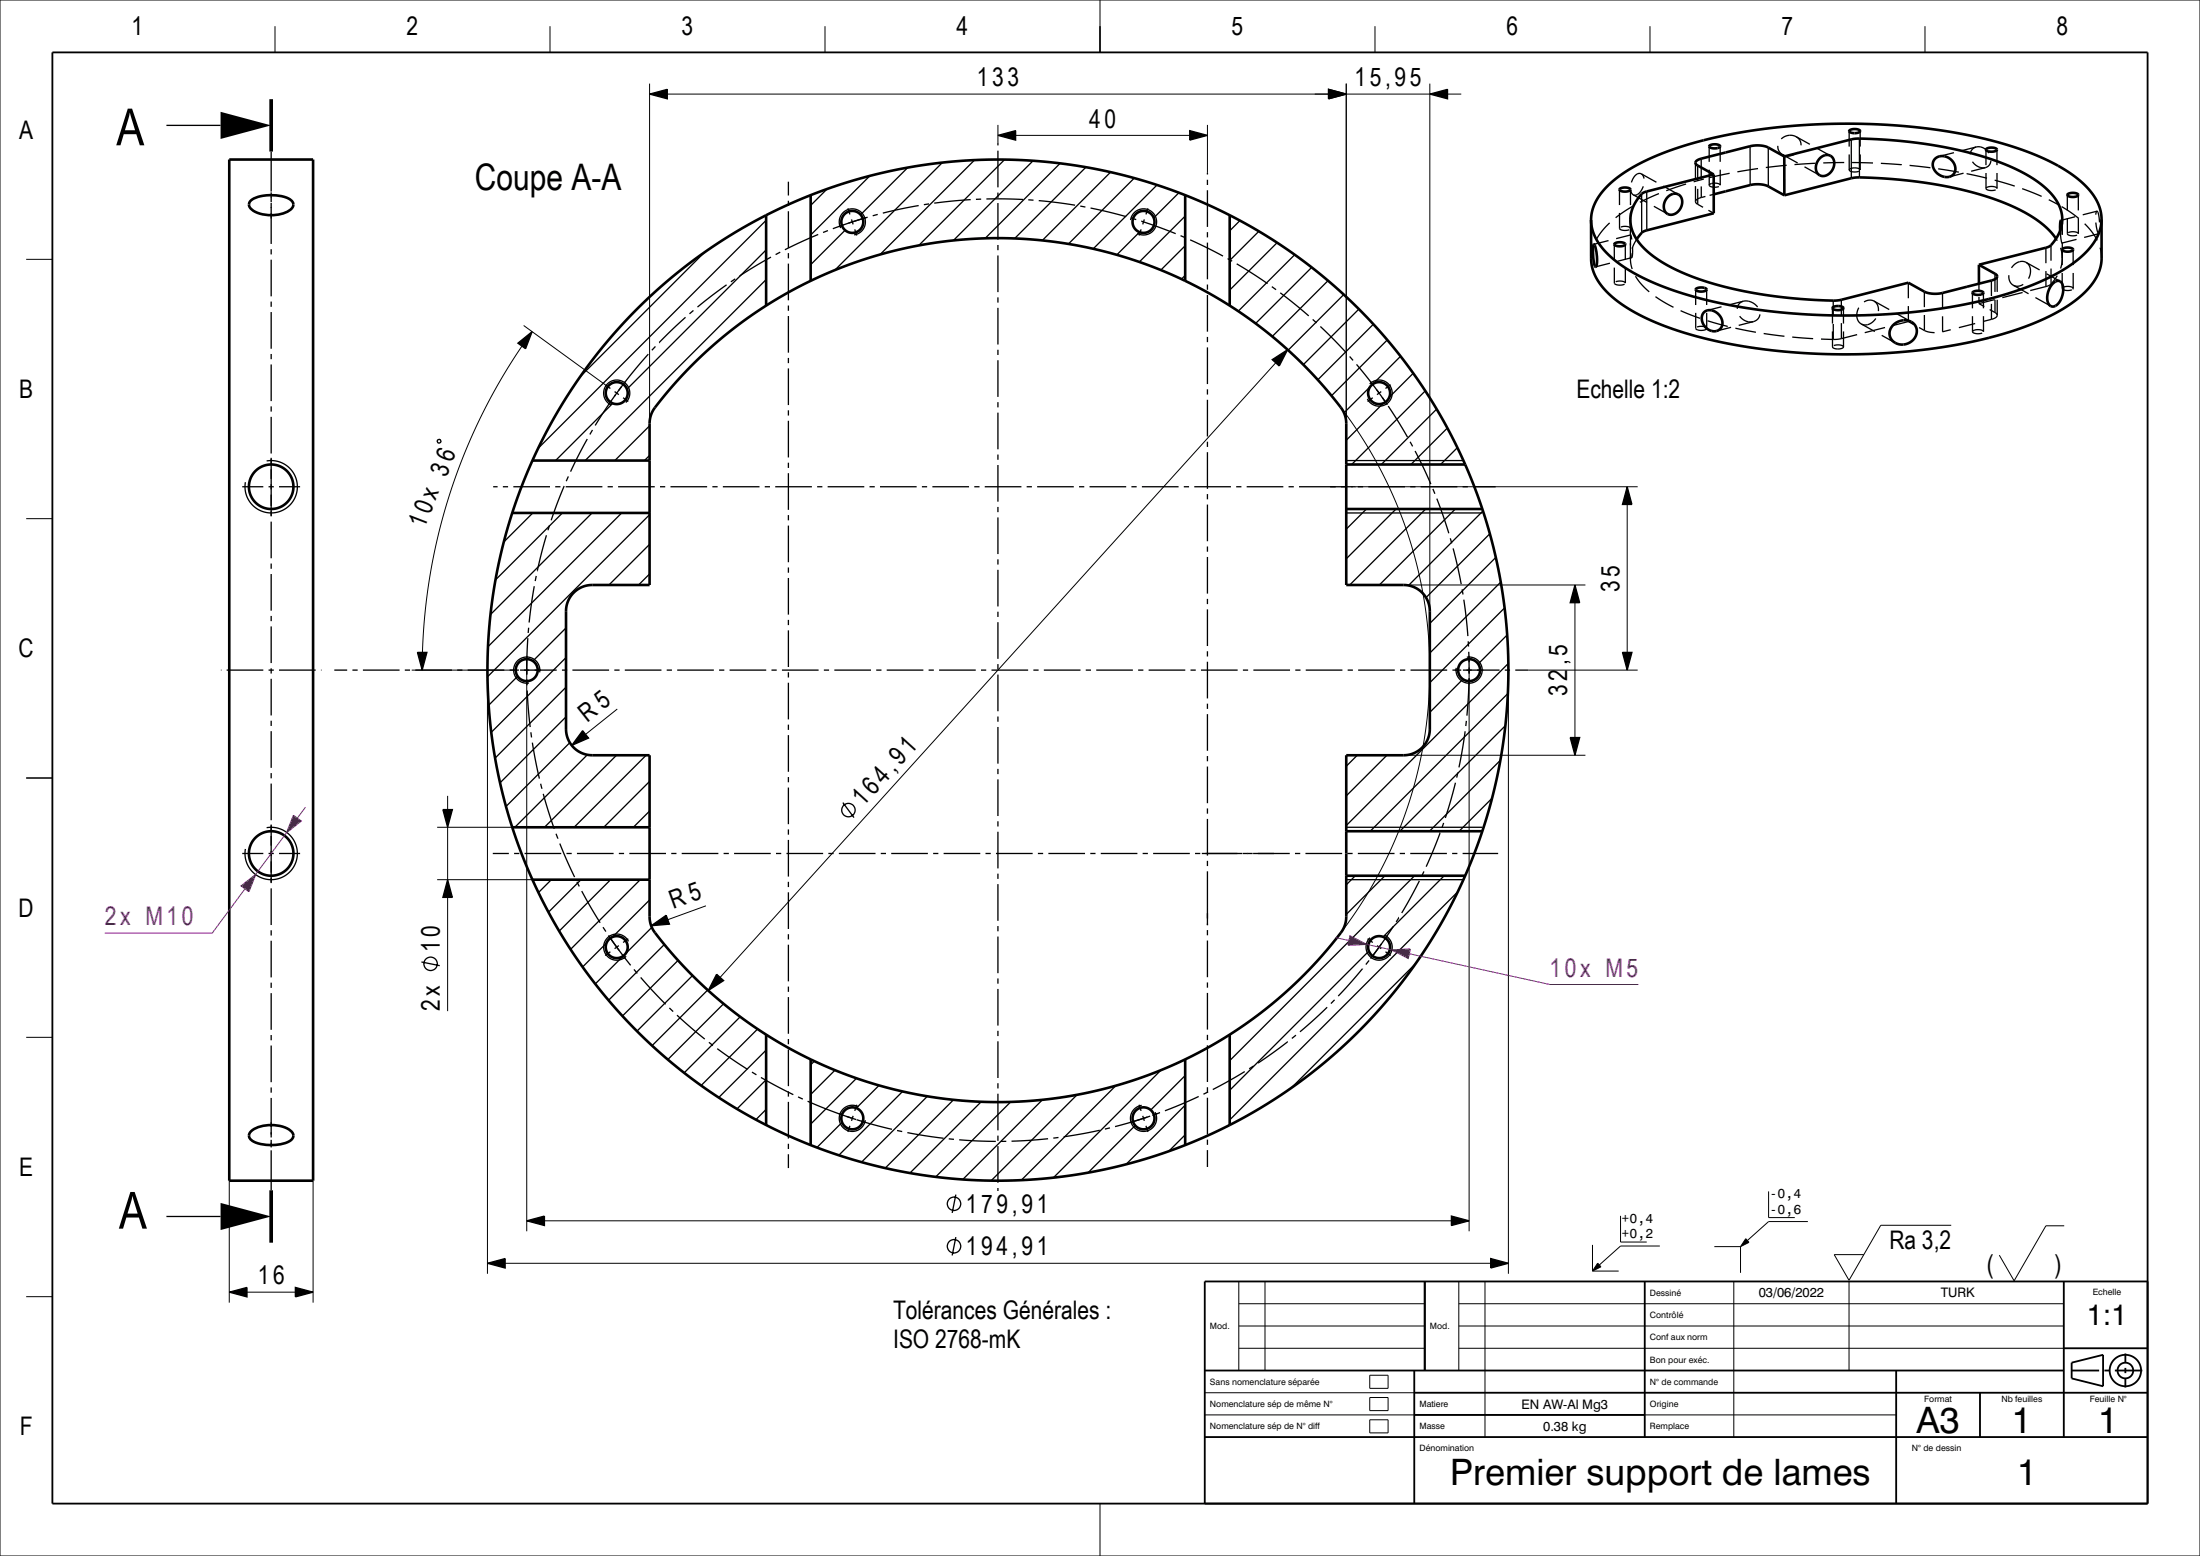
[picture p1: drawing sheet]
<svg xmlns="http://www.w3.org/2000/svg" width="420mm" height="297mm" viewBox="0 0 420 297" stroke-linecap="round" stroke-linejoin="round" font-family="sans-serif">
<g fill="#000">
<path d="M42.1 21.3l9.7 2.6-9.7 2.6z" fill-rule="evenodd"/>
<path d="M42.1 229.6l9.7 2.6-9.7 2.6z" fill-rule="evenodd"/>
<path d="M333.3 236.4l.6 .7-1.6 .8z" fill-rule="evenodd"/>
<path d="M305 241.1l.6 .7-1.6 .8z" fill-rule="evenodd"/>
</g>
<g fill="none" stroke="#000" stroke-width=".25">
<path d="M31.8 23.9h10.3M51.8 28.9v7.7M51.8 36.7v1.9M51.8 38.7v7.9M150.5 34.7v2.6M150.5 38.3v1M157.9 36.1l-3.1 3.1M161.9 39.8l.4 1.1M166.1 33.6l-11.3 11.3M173.3 32l-9 9M175.4 39.2l-6.9 1.5M177.4 38.9l-1 .2"/>
<path d="M179.9 31l-20.5 20.6M185.3 38.1l-6.9 .7M186 30.6l-18 18M187.3 38l-1 .1M188.3 38l7 .1M190.5 27.2v.6M190.5 28.8v7M190.5 36.8v1M190.5 38.8v7M191.8 30.5l-16.4 16.3M196.3 38.1l1 .1M197.2 30.7l-15.2 15.2"/>
<path d="M198.3 38.3l6.9 .9M202.4 31.2l-14.3 14.3M206.2 39.3l1 .2M207.3 31.9l-13.6 13.6M208.2 39.7l6.8 1.6M212 32.9l-13 13M216.5 34l-12.5 12.6M219.2 39.8l-.4 1.1M220.9 35.3l-12.2 12.2M225.1 36.8l-4.8 4.8M230.5 33v.3M230.5 34.3v1"/>
<path d="M230.5 36.3v7M309.2 36.2v2.9M311.3 36.2v2.9M311.3 36.3l.2 .5 .3 .4M311.8 39.3l-3.4 2.3M311.8 37.2l2.6 1.5M313.3 33.2l.3 .3 .3 .6M313.3 33.2a1.32 1.32 0 0 0-1.6 1l-.2 .6M313.3 33.2l2.9 1.6M313.4 37v7.4M313.7 35.6a1.79 1.79 0 0 1-1.9 1.6M314.4 36.5v7.5"/>
<path d="M315.7 39.4l2.7 1.4M316.7 36.9l-3.6 1.7M317.5 35.5l2.9 1.6M321.9 35.1l-3.8 1.3M323.7 31.1v2.9M323.7 35.5v3M323.7 38.5l.4 .5M324.1 31.6v2.9M324.1 36v3M324.1 39l1 .6M324.8 30.3v3.8M324.8 35.6v2.1"/>
<path d="M324.8 37.7l-.4 .1a.89 .89 0 0 0-.7 .7M325.3 34.2l-2 .5M325.3 34.2h.1M325.6 37.5l-.8 .2M326.3 27.9v3M326.3 32.4v2.9M326.3 35.3a1.65 1.65 0 0 0 1.9 .3M327.2 37.1l-.8 .2M328.4 27.9v3M328.4 32.4v2.9M328.4 35.3a1.59 1.59 0 0 0-2.1 0M328.4 35.3v.1"/>
<path d="M330.2 33.1l-3.9 .8M334.1 27.9v7.4M335.6 32.2l-3.9 .6M337.6 28.2v7.4M339.4 27.8l.2 1.1 .7 .6M340.3 29.5l2.9 1.6M341.1 31.5l-4 .5M342.9 26.1a2.43 2.43 0 0 0-2.8 .4M342.9 26.1l.7 .6 .2 1M342.9 26.1l2.6 1.4M343.2 29a2.53 2.53 0 0 1-2.9 .5M344.5 31.8l2.9 1.7"/>
<path d="M346.6 31.2l-4 .2M346.8 28.3l2.7 1.4M352.1 31l-4 .1M353 25v3M353 29.5v2.9M353 32.4a1.63 1.63 0 0 0 1.9 .3M353.4 26.6v7.4M353.6 31l4 .1M355 26.4v7.5M355.1 25v3M355.1 29.5v2.9M355.1 32.4a1.6 1.6 0 0 0-2.1 0"/>
<path d="M355.1 32.4h.1M359.1 31.2l4 .2M364.6 31.6l3.9 .4M370 32.2l4 .7M373 29.1l-2.8 .7M374.9 33.1l-2.8 .7M375.4 33.1l3.9 .9M376.6 30.9a2.45 2.45 0 0 0 2.4 1.1M377.3 28.1a2.3 2.3 0 0 1 2.4 1.1M377.3 28.1a1.5 1.5 0 0 0-1.2 1.4M377.3 28.1l-2.8 .7M379 32l-2.7 .7"/>
<path d="M379.1 28.6v2.9M379.1 33l.1 3M379.2 36a1.63 1.63 0 0 0 1.8 .2M380.1 30.7l-.1 .5a1.34 1.34 0 0 1-1 .8M380.8 34.4l3.8 1.1M381.2 28.6v2.9M381.2 33l.1 3M381.3 36a1.59 1.59 0 0 0-2.1 0M381.3 36h.1M386.1 36l3.7 1.5M391.1 38.1l1.8 1M393.6 39.4l3.3 2.3"/>
<path d="M394.7 37.2v3M396.8 37.2v3M51.8 47.6v1M51.8 49.6v7M51.8 57.6v1M51.8 59.6v7M132.4 59.3l-.8 .6M134.5 48.2l-23.7 23.7M138.7 54.4l-5.5 4.2M140.4 53.2l-.9 .6M146.3 53.4l-34.6 34.5M146.3 47.7l-26.6 26.6"/>
<path d="M146.3 42.1l-43.6 43.5M147.2 49.1l-6 3.6M149 48.1l-.9 .5M150.5 40.3v7M150.5 48.3v1M150.5 50.3v7M150.5 58.3v1M156.2 44.8l-6.4 2.9M158.1 44l-1 .4M160.5 43.5a2.5 2.5 0 0 1 1.3-3.5 2.5 2.5 0 0 1 3.3 1.7 2.5 2.5 0 0 1-2 3.1M161 42.9l-.9 .3M161.3 43.9l-6.5 6.6"/>
<path d="M162.6 41.9l.3 .9M163.2 43.8l.4 1.2M165.3 41.6l-3.3 1M165.6 41.5l-6.6 2.2M167.6 40.9l-1 .3M190.5 46.8v1M190.5 48.8v7M190.5 56.8v1M190.5 58.8v7M215.8 42a2.5 2.5 0 0 1 3.1-2.1 2.5 2.5 0 0 1 1.7 3.4 2.5 2.5 0 0 1-3.5 1.3M216 41.6l.9 .3M217.5 44.3l-4.3 4.3"/>
<path d="M217.8 43.8l-.3 1.2M217.9 42.2l6.6 2.4M218.5 41.9l-.3 .9M225.4 45l.9 .4M226.3 52.6l-.7 .7M226.3 46.9l-4.7 4.6M226.3 41.2l-8.8 8.8M227.2 45.8l6.3 3.1M230.5 44.3v1M230.5 46.3v7M230.5 54.3v1M230.5 56.3v7"/>
<path d="M234.4 49.4l.8 .5M236.1 50.4l5.9 3.7M236.7 42.1l-1.9 2M240.3 44.2l-5.5 5.5M242.8 54.7l.8 .6M243.8 46.3l-9 9.1M244.4 55.9l5.5 4.4M247.2 48.6l-10.8 10.8M250.4 51l-10.7 10.7M253.5 53.6l-10.6 10.6M256.5 56.2l-10.6 10.6M259.4 59l-10.6 10.6"/>
<path d="M304.2 47l-.3 1.2-.1 1.2M307.1 45.9l-2.8 .7M307.3 42.5l-1.4 1.6-1.1 1.5M307.4 50.2l-2.8 .7M308.2 46.6v3M308.2 51.1v2.9M308.2 54a1.68 1.68 0 0 0 1.9 .2M308.2 54h.1M308.5 53.8a1.65 1.65 0 0 1 1.8 .2M309.2 40.6v3M309.2 43.6a1.64 1.64 0 0 0 1.8 .3M309.3 43.4l-.1 .2"/>
<path d="M309.4 43.3h.1a1.65 1.65 0 0 1 1.8 .3M310.3 46.6v3M310.3 51.1v2.9M310.3 54h.1M311.3 42v2.9M311.3 46.4v3M311.3 49.4l.3 2M311.3 48.9v.5M311.3 40.6v3M311.3 43.6h.1M311.3 44.8l.2 .9M311.3 44.8v2"/>
<path d="M311.3 44.8l-2.8 .8M311.3 48.3l.2 .9M311.5 49.2l-2.7 .7M311.7 47.2v1.2l-.2 .8M312.2 52.7l1.1 1.5 1.6 1.5M312.5 45.7l-.9 1.8M316 56.6l3.5 2.1M320.8 59.3l3.8 1.5M323.7 55.3v2.9M323.7 59.7v3M325.8 55.3v2.9M325.8 59.7v3"/>
<path d="M326.2 40.1l1 .6M328.7 58.6l-2.8 .6M332.8 57.5a2.68 2.68 0 0 1 2.7 1.1M332.8 57.5l-.7 .4-.3 .5-.1 .5M332.8 57.5l-2.7 .7M349.8 58.8v3M350 57.4v2.9M351.5 57.2v3M351.9 58.8v3M354.9 58.7a2.29 2.29 0 0 0 .4 3.1M357.8 57.5a1.85 1.85 0 0 0-1.9 .1M357.8 57.5a1.9 1.9 0 0 1 .8 1.9"/>
<path d="M357.8 57.5l2.9 1.6M362 59.8l2.9 1.6M364.3 54v2.9M364.3 58.4v3M367.4 55.7v2.9M370.8 55.9l.1 3M376.6 55.9v3M377.8 54.1v1.3M377.8 56.7v1.3M377.8 58l1 .5M378.7 55.9v3M379.8 59.1l1.1 .6"/>
<path d="M380.2 53.5v3M380.2 58v3M380.8 57.2l-3 .8M380.9 52.2v3.5M380.9 57.2v2.5M380.9 59.7l.4 .5M381.3 52.8v2.9M381.3 57.2v3M383.5 52.5a1.89 1.89 0 0 0 .9 1.9M384.4 54.4l2.9 1.7M386.1 55.8l-3.8 1M386.3 54.3a1.84 1.84 0 0 1-1.9 .1"/>
<path d="M386.8 50.1a2.25 2.25 0 0 1 .5 3.1M386.8 50.1a2.19 2.19 0 0 0-2.8 1M386.8 50.1l2.6 1.4M388.6 56.8l2.9 1.6M390.6 47.3v2.9M390.6 51.7v3M390.6 54.7l-3 .8M390.7 52.3l2.6 1.4M391.6 46.8v3M391.6 51.3v2.9M391.6 54.2l-1 .5M392.5 45.6l.3 .3"/>
<path d="M392.8 52.6l-1.2 1.6M393.3 44v.1M393.3 44.2l.3 2.2M393.4 47.3l.3 1.9-.3 2M393.7 46.3l-.1 .1M393.7 52.1v3M393.7 55.1a1.65 1.65 0 0 0 1.8 .2M393.7 55.1h.1M393.7 41.8v3l-.1-2M393.7 46.3v4.3M394 54.8a1.64 1.64 0 0 1 1.8 .3M394.7 41.7v2.9"/>
<path d="M394.7 44.6a1.64 1.64 0 0 0 1.8 .3M394.7 44.6h.1M394.8 44.4a1.67 1.67 0 0 1 2 .2M395.8 47.6v3M395.8 52.1v3M395.8 55.1l-.1 .1M396.2 41.4l-2.8 .7M396.4 45.7l-2.8 .7M396.8 41.7v2.9M396.8 44.6h.1M398 42.7l1.4 1.5 1 1.7M400.1 42.5l.3 1.5 .3 .6"/>
<path d="M400.3 40.3l.3 .5 .2 1.7M400.3 40.3l-.2 .7M400.3 40.3l-2.7 .7M400.7 44.6l-2.8 .7M400.8 44l-.1 .6M400.9 47.3l.3 2M51.8 67.6v1M51.8 69.6v7M51.8 77.6v1M51.8 79.6v7M115.5 73.4l1 .8M116.7 76.5l-.5 .8"/>
<path d="M117 77l-10.9 10.9M117.3 74.7l.8 .6M117.5 75.4l-3.9 5.8M118.7 73.8l-.6 .8M119 75.9l.9 .7M119.4 72.8l-2.1 2.9M119.5 76.8a2.5 2.5 0 0 0-.2-3.7 2.5 2.5 0 0 0-3.7 .6 2.5 2.5 0 0 0 1 3.6M123.8 67.6l-4.5 5.4M125.1 66.1l-.7 .8M130.9 60.6l-5.1 4.8M150.5 60.3v7M150.5 68.3v1"/>
<path d="M150.5 70.3v7M150.5 78.3v1M190.5 66.8v1M190.5 68.8v7M190.5 76.8v1M190.5 78.8v7M230.5 64.3v1M230.5 66.3v7M230.5 74.3v1M230.5 76.3v7M250.6 61l.7 .6M252.1 62.3l4.9 5"/>
<path d="M257.7 68l.6 .8M259 69.6l4.3 5.4M261.5 73.3a2.5 2.5 0 0 1 3.7 .1 2.5 2.5 0 0 1-.6 3.7 2.5 2.5 0 0 1-3.6-1M261.6 73.8l-5 5M261.7 72.8l.5 .8M262.1 75.9l-1 .7M262.2 61.9l-10.6 10.6M262.8 74.4l2.1 2.9M263.7 74.7l-.8 .6M263.9 75.9l.6 .8M264.1 77l-7.1 7M264.8 64.9l-10.6 10.6"/>
<path d="M265 77.5l3.7 6M265.5 73.4l-1 .8M267.4 68l-5.3 5.3M269.8 71.2l-4.6 4.6M272.1 74.6l-14.1 14.1M274.3 78.1l-10.6 10.6M323.7 62.7h.1M324 62.4a1.65 1.65 0 0 1 1.8 .3M325.8 62.7a1.58 1.58 0 0 1-2.1 0M326 61.2l3.8 1.1M330.5 62.5l-2.8 .7M331.3 62.6l3.9 .8"/>
<path d="M332.1 60.3a2.52 2.52 0 0 0 2.6 1.1M334.7 61.4l-2.8 .7M336 60l-.5 .9-.8 .5M336.7 63.7l4 .5M342.2 64.3l3.9 .3M347.6 64.7l2.4 .1M349.8 63.3v2.9M349.8 66.2h.1M350 61.8v3M350.1 66v-.1a1.64 1.64 0 0 1 1.8 .3M351.5 61.7v2.9M351.5 64.6l-1.5 .2"/>
<path d="M351.9 63.3v2.9M351.9 66.2a1.6 1.6 0 0 1-2.1 0M354.5 63.9l-3 .7M355.3 61.8l2.6 1.5M358.1 60.8a2.19 2.19 0 0 1-2.8 1M359.2 64l2.6 1.5M359.9 62.5l-3.9 1M364.3 61.4l-3 .7M364.3 61.4l1.1 .5M366.4 62.5l1 .6M367.4 60.1v3M367.4 63.1l.7 .2 1.2 .2"/>
<path d="M370.9 60.4v2.9M370.9 63.3h-.1M372.4 62.9l-1.5 .4M376.6 60.4v2.9M376.6 63.3a1.65 1.65 0 0 0 1.8 .3M377.1 61.8l-3.1 .7M378.7 60.4v2.9M378.7 63.3a1.59 1.59 0 0 0-2.1 0M378.7 63.3h.1M380.2 61l-1.6 .4M381.3 60.2a1.19 1.19 0 0 1-1.1 .8M46.2 92.9h4.1"/>
<path d="M50.9 88a5 5 0 0 1 5.9 4.6 5 5 0 0 1-5.3 5.3 5 5 0 0 1-4.7-5.9M51.3 92.9h1M51.8 87.4v11.2M51.8 99.6v7M53.3 92.9h4M94.2 92.9h.8M96 92.9h1M98 92.9h7M101.7 97.9l-5.5 5.5M106 92.9h1M107.4 97.9l-12.8 12.8M107.7 92.8l-2.5 6.5"/>
<path d="M108 92.9h7M108.5 90.9l-.4 .9M112.1 83.8l-3.2 6.2M113 97.9l-19.4 19.4M113.1 82.1l-.5 .8M116 92.9h1M118 92.9h7M118.7 97.9l-25.5 25.5M124 98.2l-30.9 31M124 86.9l-1 1M124 81.3l-6.6 6.6M126 92.9h1"/>
<path d="M128 92.9h7M136 92.9h1M138 92.9h7M146 92.9h1M148 92.9h7M150.5 80.3v7M150.5 88.3v1M150.5 90.3v7M150.5 98.3v1M156 92.9h1M158 92.9h7M166 92.9h1"/>
<path d="M168 92.9h7M176 92.9h1M178 92.9h7M186 92.9h1M188 92.9h7M190.5 86.8v1M190.5 88.8v7M190.5 96.8v1M190.5 98.8v7M196 92.9h1M198 92.9h7M206 92.9h1"/>
<path d="M208 92.9h7M216 92.9h1M218 92.9h7M226 92.9h1M228 92.9h7M230.5 84.3v1M230.5 86.3v7M230.5 94.3v1M230.5 96.3v7M236 92.9h1M238 92.9h7M246 92.9h1"/>
<path d="M248 92.9h10.9M257 87.9h22.4M257 97.9h26M259.2 92.9h1M260.9 97.2l-3.9 3.8M261.2 92.9h7M266.5 97.2l-9.5 9.5M269.2 84.3l.5 .9M269.2 92.9h1M270.2 86.1l3 6.3M271.2 92.9h7M272.2 97.2l-14.5 14.5"/>
<path d="M273.6 93.3l.3 .9M274.3 95.2l2.3 6.6M276.3 81.7l-6.9 7M277.8 97.2l-14.5 14.5M278.2 85.4l-3.2 3.3M279.2 92.9h1M281.2 92.9h4.3M283.1 97.5l-14.2 14.2M51.8 107.6v1M51.8 109.6v7M51.8 117.6v1M51.8 119.6v7"/>
<path d="M100.9 119.8l-.1 1M102 111.9l-1 6.9M102.4 109.9l-.2 1M104.3 102.2l-1.7 6.7M104.9 100.3l-.3 .9M108.1 119.9l-6.4 6.3M124 103.9l-7.7 7.8M124 109.6l-2.1 2.1M150.5 100.3v7M150.5 108.3v1M150.5 110.3v7M150.5 118.3v1"/>
<path d="M190.5 106.8v1M190.5 108.8v7M190.5 116.8v1M190.5 118.8v7M230.5 104.3v1M230.5 106.3v7M230.5 114.3v1M230.5 116.3v7M276.9 102.8l.3 .9M277.4 104.7l1.6 6.8M279.1 112.5l.2 1M279.5 114.5l.7 6.9"/>
<path d="M284.4 101.9l-12.2 12.2M285.6 106.4l-12.6 12.6M286.5 111.1l-13.5 13.6M287.2 116l-14.2 14.3M42.2 127.9h.1M43.3 127.9h7M51.3 127.9h1M51.8 127.6v1M51.8 129.6v7M51.8 137.6v1M51.8 139.6v7M53.3 127.9h7"/>
<path d="M61.3 127.9h.1M63.8 127.9h2.5M67.3 127.9h1M69.3 127.9h7M77.3 127.9h1M79.3 127.9h7M87.3 127.9h1M89.3 127.9h7M97.3 127.9h1.8M98.8 129.1l-5.5 5.5M99.3 127.9h7M100.6 129.7v.9"/>
<path d="M100.6 129.8v1M100.6 125.2v3.5M100.6 131.8l.6 7M100.8 121.8l-.2 7M101.3 139.8l.2 1M103 128.3a2.5 2.5 0 0 0-2.3-2.9 2.5 2.5 0 0 0-2.6 2.6 2.5 2.5 0 0 0 2.9 2.4M107.3 127.9h1M108.1 136.8l-12.6 12.6M108.1 131.2l-13.6 13.5M108.1 125.5l-14.3 14.3M109.3 127.9h7M117.3 127.9h1"/>
<path d="M119.3 127.9h7M127.3 127.9h1M129.3 127.9h7M137.3 127.9h1M139.3 127.9h7M147.3 127.9h1M149.3 127.9h7M150.5 120.3v7M150.5 128.3v1M150.5 130.3v7M150.5 138.3v1M157.3 127.9h1"/>
<path d="M159.3 127.9h7M167.3 127.9h1M169.3 127.9h7M177.3 127.9h1M179.3 127.9h7M187.3 127.9h1M189.3 127.9h7M190.5 126.8v1M190.5 128.8v7M190.5 136.8v1M190.5 138.8v7M197.3 127.9h1"/>
<path d="M199.3 127.9h7M207.3 127.9h1M209.3 127.9h7M217.3 127.9h1M219.3 127.9h7M227.3 127.9h1M229.3 127.9h7M230.5 124.3v1M230.5 126.3v7M230.5 134.3v1M230.5 136.3v7M237.3 127.9h1"/>
<path d="M239.3 127.9h7M247.3 127.9h1M249.3 127.9h7M257.3 127.9h1M259.3 127.9h7M267.3 127.9h1M269.3 127.9h7M277.3 127.9h1.7M279.3 127.9h7M279.3 129.6l-6.3 6.4M279.7 139.6l-1.2 6.9M279.9 137.6l-.1 1"/>
<path d="M280 125.4a2.5 2.5 0 0 1 3 2.4 2.5 2.5 0 0 1-2.7 2.6 2.5 2.5 0 0 1-2.3-2.9M280.3 122.4l.1 1M280.4 124.4l.1 4.2M280.5 129.6l-.5 7M280.5 125.2v1.2M280.5 127.4v1M280.5 129.4v1.2M287.3 127.9h1M287.4 138.5l-20.2 20.2M287.7 121.2l-5.5 5.5M287.9 132.4l-26.3 26.3M288 126.6l-31 31"/>
<path d="M289.3 127.9h2.4M50.9 158a5 5 0 0 1 5.9 4.6 5 5 0 0 1-5.3 5.3 5 5 0 0 1-4.7-5.9M51.8 147.6v1M51.8 149.6v7M51.8 157.4v11.2M101.6 141.8l1.4 6.8M103.2 149.6l.3 1M103.7 151.5l2.1 6.7M106.2 159.1l.3 1M108.8 141.8l-12.2 12.1M112.1 144.1l-13.8 13.8M117.7 144.2l-13.8 13.7"/>
<path d="M123.4 144.2l-13.8 13.7M124 154.8l-3.1 3.1M124 149.2l-8.7 8.7M150.5 140.3v7M150.5 148.3v1M150.5 150.3v7M150.5 158.3v1M190.5 146.8v1M190.5 148.8v7M190.5 156.8v1M190.5 158.8v7M230.5 144.3v1"/>
<path d="M230.5 146.3v7M230.5 154.3v1M230.5 156.3v7M257 157.9h26M259.1 144.2l-2.1 2.1M264.8 144.2l-7.8 7.7M274.9 159l-2.6 6.4M275.6 157.1l-.3 .9M277.9 149.4l-2 6.7M278.3 147.5l-.2 .9M284.8 152.4l-6.2 6.3M286.4 145.1l-13.5 13.6"/>
<path d="M46.2 162.9h4.1M51.3 162.9h1M51.8 169.6v7M51.8 177.6v1M51.8 179.6v7M53.3 162.9h4M94.1 162.9h3M98.1 162.9h1M100.1 162.9h7M105.3 167.9l-2.5 2.5M106.9 161l2.8 6.4M108.1 162.9h1"/>
<path d="M110.1 168.3l.5 .9M110.1 162.9h7M110.9 167.9l-6.2 6.2M111.1 170.1l3.5 6M115.1 177l.6 .8M116.2 178.6l2 2.8M116.2 178.6l4.2 5.7M116.6 167.9l-9.8 9.8M118.1 162.9h1M119.9 179.2l-.9 .7M120 179.7a2.5 2.5 0 0 0-3.6-1 2.5 2.5 0 0 0-.6 3.7 2.5 2.5 0 0 0 3.7 .1M120.1 162.9h7"/>
<path d="M122.2 167.9l-13.3 13.3M124 171.8l-7 7M124.4 177l-5 5M128.1 162.9h1M130.1 162.9h7M138.1 162.9h1M140.1 162.9h7M148.1 162.9h1M150.1 162.9h7M150.5 160.3v7M150.5 168.3v1M150.5 170.3v7"/>
<path d="M150.5 178.3v1M158.1 162.9h1M160.1 162.9h7M168.1 162.9h1M170.1 162.9h7M178.1 162.9h1M180.1 162.9h7M188.1 162.9h1M190.1 162.9h7M190.5 166.8v1M190.5 168.8v7M190.5 176.8v1"/>
<path d="M190.5 178.8v7M198.1 162.9h1M200.1 162.9h7M208.1 162.9h1M210.1 162.9h7M218.1 162.9h1M220.1 162.9h7M228.1 162.9h1M229.4 162.9h7.7M230.5 164.3v1M230.5 166.3v10.3M230.5 177.5v1"/>
<path d="M230.5 179.5v7M237.2 162.9h1.9M239.2 162.9h7M247.2 162.9h1M249.2 162.9h7M257 167.9h22.4M257.2 162.9h1M258.7 167.2l-1.7 1.7M259.2 162.9h7M261.1 179.2l1 .7M264.4 178.5a2.5 2.5 0 0 1 1 3.6 2.5 2.5 0 0 1-3.7 .6 2.5 2.5 0 0 1-.1-3.7M264.4 167.2l-7.4 7.3"/>
<path d="M264.9 178.6l-.6 .7M266 176.8l-4 5.7M267.1 175.1l-.5 .9M267.2 162.9h1M269.2 162.9h7M270.1 167.2l-35.3 35.3M271 168.1l-3.4 6.2M271.8 166.3l-.4 .9M275.7 167.2l-11.7 11.6M277.2 162.9h1M278.3 170.2l-43.5 43.6M279.2 162.9h6.8"/>
<path d="M51.8 187.6v1M51.8 189.6v7M51.8 197.6v1M51.8 199.6v7M115.8 180l-4.6 4.6M116.5 181.7l-1 .7M118.1 180.5l-.8 .6M118.8 182.2l.6 .8M119 182.5l-5.4 5.3M121 185l.7 .8M122.3 186.6l4.8 5.1M126.8 180.3l-10.6 10.6"/>
<path d="M127.8 192.4l.7 .7M129.2 193.8l5.3 4.5M129.5 183.3l-10.7 10.6M132.2 186.2l-10.6 10.6M135.1 189l-10.6 10.6M135.3 199l.8 .6M138.1 191.6l-10.6 10.6M141.3 194.1l-10.7 10.7M144.6 196.4l-10.7 10.8M150.5 180.3v7M150.5 188.3v1M150.5 190.3v7"/>
<path d="M150.5 198.3v1M190.5 186.8v1M190.5 188.8v7M190.5 196.8v1M190.5 198.8v7M230.5 187.5v1M230.5 189.5v7M230.5 197.5v1M230.5 199.5v7M245.8 198.8l-5.6 4.1M247.4 197.6l-.8 .6M253.4 192.3l-5.2 4.6"/>
<path d="M254.8 190.8l-.7 .8M260.1 184.9l-4.6 5.2M261.3 181.5l-26.5 26.6M261.4 183.3l-.6 .8M262.9 180.5l.8 .6M263.7 180.2l-2 2.8M264.5 181.7l1 .7M270.2 183.9l-23.7 23.8M51.8 207.6v1M51.8 209.6v7.5M51.8 217.6v1.4M51.8 219.6v7.6"/>
<path d="M136.9 200.2l5.8 3.9M143.6 204.6l.8 .6M145.3 205.7l6.2 3.2M146.3 211.8l-2 1.9M146.3 206.1l-5.6 5.6M146.3 200.4l-9.1 9.1M150.5 200.3v7M150.5 208.3v1M150.5 210.3v7M150.5 218.3v1M152.4 209.4l.9 .4M154.2 210.2l6.5 2.6"/>
<path d="M155.5 202.5l-.7 .8M159.4 204.3l-4.6 4.6M160.1 212.6l3.3 1.1M160.8 214.2l-4.8 4.8M161.6 213.1l1 .3M162.3 214.9l-.4 1.2M162.9 213l-.3 .9M163.5 205.8l-8.7 8.8M163.5 213.7l6.8 1.9M163.6 210.9l-.4 1.1M163.9 211.3a2.5 2.5 0 0 0-3.5 1.3 2.5 2.5 0 0 0 1.7 3.3 2.5 2.5 0 0 0 3.1-2.1M164.4 214l.9 .3"/>
<path d="M167.8 207.2l-4.3 4.3M171.3 215.8l.9 .2M172.3 208.3l-12.2 12.2M173.2 216.2l6.9 1.1M177 209.3l-12.5 12.5M181.1 217.4l1 .1M182 209.9l-13 13.1M183.1 217.6l7 .3M187.3 210.3l-13.6 13.6M190.5 206.8v1M190.5 208.8v7M190.5 216.8v1"/>
<path d="M190.5 218.8v7M192.1 217.9h-1M192.9 210.3l-14.3 14.3M199 209.9l-15.2 15.2M200.1 217.4l-7 .4M202.1 217.1l-1 .1M205.6 209l-16.4 16.4M210 215.7l-6.9 1.3M211.9 215.3l-1 .2M213 207.2l-18 18.1M216.7 214.8l-9 9M217.5 210.9l.3 1.1"/>
<path d="M218 211a2.5 2.5 0 0 0-2.1 3.1 2.5 2.5 0 0 0 3.3 1.7 2.5 2.5 0 0 0 1.3-3.5M218.2 213l.3 .9M218.8 214.9l.4 1.2M219 213.2l-3.3 1.1M219.6 213l-6.7 2M220.9 212.6l-.9 .3M221.5 212.4l-1 .3M221.6 204.3l-20.5 20.5M226.3 211l-11.3 11.2M226.3 205.3l-6.6 6.6M226.3 216.6l-3.2 3.1M228.8 209.3l-6.4 2.7"/>
<path d="M230.5 207.5v1M230.5 209.5v7M230.5 217.5v1M230.5 219.5v3.2M230.6 208.4l-.9 .5M237.6 204.5l-6.1 3.5M239.3 203.5l-.8 .5M31.8 232.2h10.3M150.5 220.3v2.7M190.5 226.8v.5"/>
</g>
<g fill="none" stroke="#000" stroke-width=".19">
<path d="M0 0h420v297h-420zM52.5 5v5M105 5v5M124 16v64.8M157.5 5v5M210 0v10M257 16v64.8M262.5 5v5M273 16v100.7M315 5v5M367.5 5v5M190.5 23.8v3.4"/>
<path d="M230.5 23.8v9.2M5 49.5h5M100 62.1l15.5 11.3M256 77.8l4.4 6.4 3.6 6.3 3 6.6 1.5 3.9 1.2 3.9 1.7 7.2 .6 3.5 .6 4.5 .4 7.4-.1 4.3-.3 3.7-1.1 8-1.8 7.2-2.3 6.9-1.5 3.7-1.8 3.8-3.7 6.6-4.3 6.1-4.8 5.8-5.5 5.5-6 4.9-6.2 4.2-6.5 3.6-6.9 3-3.5 1.3-4.1 1.2-7.3 1.7-7.4 1-4.3 .3-3.7 .1-4.5-.2-3.7-.3-7.2-1.1-4.1-.9-3.7-1-7.3-2.6-6.8-3.2-6.5-3.7-6.3-4.5-3.3-2.7-2.8-2.5M5 99h5M258.9 92.9h53.7M268 111.7h34.7M78.6 127.9h19.2M93.1 127.9v115.2M100.6 127.9v107.1M280.5 127.9v107.1M288 127.9v115.2"/>
<path d="M291.7 127.9h20.9M5 148.5h5M83.5 157.9h14.3M268 144.2h34.7M83.5 167.9h18.1M5 198h5M43.8 225.4v23.2M59.8 225.4v23.2M304 237.6v5M309.4 232.1v5h5M316.9 237.8h-7.5l-4.1 3.7M327.3 237.9h5"/>
<path d="M332.3 237.9v5.1M333.3 236.4l.6 .7-1.6 .8zM337.6 227.4v5h5M345.1 233.2h-7.5l-4 3.6M5 247.5h5M236.5 244.6v17M236.5 257.4h35.5M236.5 253.1h35.5M236.5 248.8h35.5M241.5 244.6v17M278.5 244.6v17M278.5 257.4h115.5"/>
<path d="M278.5 253.1h115.5M278.5 248.8h115.5M283.5 244.6v29.7M304 242.6h5M305 241.1l.6 .7-1.6 .8zM331 244.6v29.7M353 244.6v17M230 270.1h132M230 265.8h40M261.5 262.5h3.5v2.5h-3.5zM261.5 266.7h3.5v2.6h-3.5zM261.5 271h3.5v2.5h-3.5z"/>
<path d="M210 287v10"/>
</g>
<g fill="none" stroke="#000" stroke-width=".5">
<path d="M43.8 30.5h16v194.9h-16zM47.9 38.3a8 8 0 0 1 7.5-.2 1.1 1.1 0 0 1 .6 .9 1.1 1.1 0 0 1-.6 1 6.8 6.8 0 0 1-7.5-.1l-.4-.9zM154.8 37.2v16.4M226.3 37.2v16.4M309.2 36.1a1.72 1.72 0 0 1 2.1 .1 1.55 1.55 0 0 1-2.1 0zM318.4 37.6a1.55 1.55 0 0 1 2.1-.5 1.55 1.55 0 0 1 .6 2.1 1.98 1.98 0 0 1-3 1.5 2.21 2.21 0 0 1 .3-3.1zM326.3 27.8a1.68 1.68 0 0 1 2.1 .1 1.58 1.58 0 0 1-2.1 0zM327.2 33.3l-12.8 3.2a3.9 3.9 0 0 0-2.1 2l-.9 2-.1 1.1v1.1l.2 1.1 .5 1.1 1.5 2.1 2.2 1.9 2.8 1.8 3.4 1.6 4.3 1.6 4.9 1.3 4.9 .9 5.1 .7 5.9 .5h4.2l13.1-3.3 3.1 1.7a5.5 5.5 0 0 0 3.4 .2l9.8-2.5a.65 .65 0 0 0 .6-.9l-3.4-2M327.2 33.3v7.4l-12.8 3.3a3.5 3.5 0 0 0-1.9 1.7M327.2 37.1l6.9-1.8a5.6 5.6 0 0 1 3.5 .3l3.1 1.7M340.6 29.9l12.9-3.3 1.5-.2 6.6 .4 6 .7 6.1 1.1 5.2 1.4 4.5 1.6 3.4 1.7 2.8 1.8 2.2 2.1 1.4 2.2 .3 1 .2 1.2v1l-.3 1.1-.4 1.1-.7 1.1a2.98 2.98 0 0 1-1.7 1.4l-12.8 3.2M340.6 29.9l-3-1.7a5.5 5.5 0 0 0-3.5-.3l-9.7 2.5a.65 .65 0 0 0-.6 .9l3.4 2"/>
<path d="M340.6 29.9l.1 7.4M340.7 37.3l13.5-3.4 7 .3 7.4 .8 4.7 .9 3.5 .9 3.9 1.2 3.2 1.3 3 1.5 2.4 1.5 1.9 1.6 1.3 1.7M347.4 30.2a1.55 1.55 0 0 1 2.1-.4 1.55 1.55 0 0 1 .6 2 1.98 1.98 0 0 1-2.9 1.5 2.21 2.21 0 0 1 .2-3.1zM353.1 24.9a1.72 1.72 0 0 1 2 .1 1.56 1.56 0 0 1-2.1 0zM369.5 30.2a2.4 2.4 0 0 1 2.9 .2 2.4 2.4 0 0 1 .6 2.7 2.14 2.14 0 0 1-3.2 0 1.85 1.85 0 0 1-.3-2.9zM379.2 28.5a1.72 1.72 0 0 1 2 .1 1.56 1.56 0 0 1-2.1-.1zM394.7 37.1a1.7 1.7 0 0 1 2.1 .1 1.55 1.55 0 0 1-2.1 0zM146.3 41.1l-4.6 2.5-3.5 2.1-3.5 2.3-4 3-3.7 3-3.3 3-3.6 3.5-3.4 3.7-3.1 3.9-3 4-2.5 3.8-2.4 4-2.5 4.7-2 4.3-1.9 4.6-1.5 4.5-1.4 4.6-1.1 4.6-.9 4.6-.7 5-.4 4.7-.2 4.5v5.3l.3 4.4 .5 4.8 .7 4.7 .9 4.4 1.2 4.6 1.4 4.8 1.6 4.2 1.9 4.6 2.2 4.5 2.1 4 2.6 4.2 2.5 3.8 3 4 2.9 3.4 2.8 3.2 3.6 3.5 3.7 3.4 3.6 3 4.1 3 4.1 2.7 4.1 2.4 4.7 2.5 4.1 1.9 3.9 1.6 4.7 1.7 5 1.5 4.4 1 4.9 1 4.7 .6 4.8 .4 4.4 .2h4.8l4.7-.2 5-.5 5.2-.8 4.6-1 4.6-1.2 4.5-1.4 4.5-1.7 4.1-1.7 4.3-2.1M146.3 41.1l4.6-2.2 4.1-1.8 4.7-1.7 4.8-1.4 5.1-1.3 5.2-1 4.9-.6 4.5-.4 5.5-.2h4.5l5 .3 5 .6 4.6 .8 5.2 1.1 5 1.4 4.3 1.4 4.4 1.7 4.4 2 4.4 2.2 4.6 2.6 4.4 2.9 3.9 2.7 3.7 3 3.7 3.3 3.4 3.3 3.3 3.5 3.3 4 3 4 3 4.4 2.4 4 2.6 4.9 1.9 4.1M146.3 41.1v17.2M226.3 53.6l-6.2-2.7-6.4-2.1-6.3-1.6-7.2-1.2-7-.5-6.7 .1-7.5 .7-6.6 1.2-7 1.9-6.3 2.3-6.4 2.9-5.6 3.2-5.8 4-5.1 4.1-5.1 4.8-4.7 5.4a7.7 7.7 0 0 0-2.4 4.5v31.1h-10.9a5 5 0 0 0-5 5v22.7a5 5 0 0 0 5 4.8h10.9v30.8a7 7 0 0 0 2.3 4.6l3.1 3.6 3.1 3.3 3.2 3.1 3.3 2.7 3.8 2.8 3.7 2.6 4.1 2.4 4.2 2.1M226.3 53.6l4.1 2.1 4.1 2.5 4.1 2.8 3.2 2.4 3.8 3.2 3.3 3.1 3.1 3.3 2.9 3.4a6.7 6.7 0 0 1 2.1 4.4v30.9h11a5 5 0 0 1 5 5v22.6a5 5 0 0 1-5 4.9h-11v30.8a6.6 6.6 0 0 1-2.2 4.5l-4.7 5.5-5.1 4.8-5.4 4.4-5.6 3.8-6.1 3.4-6.4 2.9-6.6 2.4-6.3 1.6-6.6 1.3-7.5 .7h-6.7l-6.7-.5-7.4-1.2-6.3-1.6-6.4-2.1-6.2-2.7"/>
<path d="M234.8 41.1v17.2M304.3 46.6a7.3 7.3 0 0 1 .5 4.2l-.3 .1a8.5 8.5 0 0 1-.2-4.3zM308.2 46.5a1.59 1.59 0 0 1 2.1 .1 1.6 1.6 0 0 1-2.1 0zM323.8 55.1a1.66 1.66 0 0 1 2 .2 1.62 1.62 0 0 1-2.1 0zM325.3 59.7a2.09 2.09 0 0 1 3.2 .7 1.72 1.72 0 0 1-.2 2.5 1.72 1.72 0 0 1-2.4-.2 2.29 2.29 0 0 1-.6-3zM349.9 58.6a1.7 1.7 0 0 1 2 .2 1.63 1.63 0 0 1-2.1 0zM376.6 55.8a1.69 1.69 0 0 1 2.1 .1 1.57 1.57 0 0 1-2.1 0zM377.8 50.5v3.6M391.9 54.1a1.03 1.03 0 0 1 1.2-.5 1.03 1.03 0 0 1 .7 1 3.5 3.5 0 0 1-1.8 3.9 1.27 1.27 0 0 1-1.2-1.6 4.1 4.1 0 0 1 1.1-2.8zM393.6 42.8l-.2-.7-.1 .5v1.4M393.7 47.5a1.68 1.68 0 0 1 2.1 .2 1.63 1.63 0 0 1-2.1-.1zM401.2 41.8l-.2 1.9-.7 1.8-1.3 1.8-1.5 1.6-2 1.6-2.5 1.5-2.6 1.4-3.2 1.3-3.3 1.2-3.8 1.1-4.2 .9-4.2 .8-8.8 1.1-9.9 .4-9-.2-9.1-1-4.6-.7-4.1-.9-4.3-1.2-3.7-1.2-3.4-1.4-2.8-1.4-2.4-1.6-2.2-1.7-1.6-1.7-1.2-1.8-.6-1.7-.2-1.7"/>
<path d="M401.2 41.8l-.2-1.6-.7-1.9-1.2-1.7-1.6-1.7-2-1.6-2.6-1.7-3-1.5-3-1.2-3.8-1.3-3.4-.9-4-.9-4.6-.8-8.8-1-4.7-.3-5.2-.1-9.5 .4-9.3 1.1-8.1 1.6-3.7 1-3.5 1.2-3.2 1.3-3 1.5-2.4 1.5-2.1 1.7-1.8 1.8-1.1 1.7-.7 1.8-.2 1.8M401.2 41.8v8.2l-.3 1.5-.6 1.3-1.3 2-1.8 1.7-2.1 1.6-3.1 1.9-3.8 1.7-3.9 1.5-4.9 1.4-5 1.1-4.8 .7-5.5 .7-5.9 .4-5.5 .1-6.2-.1-5.9-.4-5.5-.6-5.4-1-5.6-1.2-3.9-1.2-3.5-1.3-3.8-1.8-3.1-1.8-2.2-1.7-1.7-1.7-1.3-2-.6-1.4-.2-1.3v-8.1M361.3 62.2a2.72 2.72 0 0 1 4.5 .2 2.66 2.66 0 0 1-1.7 3.2 2.66 2.66 0 0 1-3.3-1.4 2.15 2.15 0 0 1 .5-2zM97.8 97.9h26.2M101.6 87.9h22.4M257 88.7h22.7M257 97.2h26M279.7 88.7l1.8 4.3 1.5 4.2 1.3 4.3 1.2 4.6 .9 4.4 .7 4.7 .5 4 .3 4.7 .1 4.4-.2 4.5-.4 5.5-.6 4.5-.9 4.9-.9 4.1-1.2 4.3-1.4 4.3-1.6 4.2-1.8 4.2-2 4-2.4 4.4-2.4 3.8-2.8 4.1-2.9 3.8-2.9 3.4-3 3.4-3.6 3.5-3.3 2.9-3.3 2.7-3.7 2.7-3.5 2.4-3.8 2.3-4.6 2.5M97.8 157.9h26.2M257 158.7h26M101.6 167.9h22.4M257 167.2h22.7"/>
<path d="M146.3 197.5v17.2M234.8 197.5v17.2M48 215.9a6.7 6.7 0 0 1 7.6 .1 1.09 1.09 0 0 1-.4 1.8 8.5 8.5 0 0 1-7 0 1.08 1.08 0 0 1-.2-1.9zM154.8 202.2v16.4M226.3 202.2v16.4"/>
<circle cx="162.7" cy="42.4" r="2.1"/>
<circle cx="218.3" cy="42.4" r="2.1"/>
<circle cx="117.7" cy="75" r="2.1"/>
<circle cx="263.3" cy="75" r="2.1"/>
<circle cx="51.8" cy="92.9" r="4.3"/>
<circle cx="100.6" cy="127.9" r="2.1"/>
<circle cx="280.5" cy="127.9" r="2.1"/>
<circle cx="51.8" cy="162.9" r="4.3"/>
<circle cx="117.7" cy="180.8" r="2.1"/>
<circle cx="263.3" cy="180.8" r="2.1"/>
<circle cx="162.7" cy="213.5" r="2.1"/>
<circle cx="218.3" cy="213.5" r="2.1"/>
</g>
<g fill="none" stroke="#000" stroke-width=".35">
<path d="M10 10h400v277h-400zM272 244.6v17M314 244.6v29.7M394 244.6v29.7M394 257.4h16M405.8 258.3v1.8M410 244.6h-180v42.4M230 274.3h180M230 261.6h164M270 261.6v25.4M270 270.1h44M270 265.8h140"/>
<path d="M362 261.6v25.4M378 265.8v8.5M395.5 261.6h5.2M395.5 260.1l6-1.5v6l-6-1.5zM401.8 261.6h.9M403.8 261.6h5.2M405.8 261.1v1M405.8 263.1v1.7"/>
<circle cx="405.8" cy="261.6" r="1.5"/>
<circle cx="405.8" cy="261.6" r="3"/>
</g>
<path d="M51.8 18.9v10M51.8 227.2v10" fill="none" stroke="#000" stroke-width=".7" stroke-linecap="butt"/>
<g fill="#800080">
<path d="M56 155.6l1.5 1.1-2.8 2.2z" fill-rule="evenodd"/>
<path d="M46.1 169.1l2.7-2.2-1.3 3.3z" fill-rule="evenodd"/>
</g>
<path d="M54.7 158.9l-5.9 8M58.3 154.1l-1.5 2.1M46.8 169.6l-6.3 8.5h-20.5" fill="none" stroke="#800080" stroke-width=".19"/>
<path d="M56 155.6l1.5 1.1-2.8 2.2zM46.1 169.1l2.7-2.2-1.3 3.3z" fill="none" stroke="#800080" stroke-width=".25"/>
<g fill="#000">
<path d="M190.5 25.8l3.4-.9v1.8z" fill-rule="evenodd"/>
<path d="M227.1 24.9l3.4 .9-3.4 .9z" fill-rule="evenodd"/>
<path d="M98.9 65.5l2.7-2.2-1.3 3.3z" fill-rule="evenodd"/>
<path d="M242.9 68.6l2.9-1.9-1.6 3.2z" fill-rule="evenodd"/>
<path d="M310.6 92.9l1 3.4h-1.9z" fill-rule="evenodd"/>
<path d="M300.7 111.7l.9 3.3h-1.8z" fill-rule="evenodd"/>
<path d="M79.7 124.5h1.8l-.9 3.4z" fill-rule="evenodd"/>
<path d="M309.7 124.5h1.9l-1 3.4z" fill-rule="evenodd"/>
<path d="M299.8 140.8h1.8l-.9 3.4z" fill-rule="evenodd"/>
<path d="M136.8 186l1.4 1.2-3 1.9z" fill-rule="evenodd"/>
<path d="M100.6 233l3.3-.9v1.8z" fill-rule="evenodd"/>
<path d="M277.1 232.1l3.4 .9-3.4 .9z" fill-rule="evenodd"/>
<path d="M43.8 246.6l3.4-.9v1.8z" fill-rule="evenodd"/>
<path d="M56.4 245.7l3.4 .9-3.4 .9z" fill-rule="evenodd"/>
<path d="M93.1 241.1l3.3-.9v1.8z" fill-rule="evenodd"/>
<path d="M284.6 240.2l3.4 .9-3.4 .9z" fill-rule="evenodd"/>
</g>
<path d="M193.9 25.8h33.2M99.6 66.1l-4.2 6.7-3.8 7.1-3.1 7.1-2.7 7.5-2.1 7.5-1.6 8.1-1 7.6-.5 6.8M243.5 69.3l-106 117.3M310.6 96.3v28.2M300.7 115v25.8M103.9 233h173.2M47.2 246.6h9.2M96.4 241.1h188.2" fill="none" stroke="#000" stroke-width=".19"/>
<g fill="none" stroke="#000" stroke-width=".25">
<path d="M190.5 25.8l3.4-.9v1.8zM227.1 24.9l3.4 .9-3.4 .9zM98.9 65.5l2.7-2.2-1.3 3.3zM242.9 68.6l2.9-1.9-1.6 3.2zM83.5 84l.3-.1h.3l.1 .3-.1 .3-.3 .1-.2-.1-.1-.3zM310.6 92.9l1 3.4h-1.9zM300.7 111.7l.9 3.3h-1.8zM79.7 124.5h1.8l-.9 3.4zM309.7 124.5h1.9l-1 3.4zM160.9 153.2l2.1 2.9M299.8 140.8h1.8l-.9 3.4zM136.8 186l1.4 1.2-3 1.9z"/>
<path d="M100.6 233l3.3-.9v1.8zM182.5 228l-.7 3.5M182.5 236.1l-.7 3.5M277.1 232.1l3.4 .9-3.4 .9zM43.8 246.6l3.4-.9v1.8zM56.4 245.7l3.4 .9-3.4 .9zM93.1 241.1l3.3-.9v1.8zM284.6 240.2l3.4 .9-3.4 .9z"/>
<circle cx="162" cy="154.6" r="1.28"/>
<circle cx="182.1" cy="229.8" r="1.28"/>
<circle cx="182.1" cy="237.9" r="1.28"/>
</g>
<g fill="#800080">
<path d="M257.7 178.6l3.1 1.6-3.4 .2z" fill-rule="evenodd"/>
<path d="M265.7 181.3l3.5-.1-.4 1.7z" fill-rule="evenodd"/>
</g>
<path d="M255 179l2.5 .5M260.8 180.2l4.9 1.1M269 182l26.9 5.9h16.9" fill="none" stroke="#800080" stroke-width=".19"/>
<path d="M257.7 178.6l3.1 1.6-3.4 .2zM265.7 181.3l3.5-.1-.4 1.7z" fill="none" stroke="#800080" stroke-width=".25"/>
<g fill="#000">
<path d="M124 18l3.4-.9v1.8z" fill-rule="evenodd"/>
<path d="M253.6 17.1l3.4 .9-3.4 .9z" fill-rule="evenodd"/>
<path d="M253.6 17.1l3.4 .9-3.4 .9z" fill-rule="evenodd"/>
<path d="M273 18l3.3-.9v1.8z" fill-rule="evenodd"/>
<path d="M111.2 139.5l1.2 1.4-3.2 1.4z" fill-rule="evenodd"/>
<path d="M84.6 154.5h1.8l-.9 3.4z" fill-rule="evenodd"/>
<path d="M85.5 167.9l.9 3.4h-1.8z" fill-rule="evenodd"/>
<path d="M124.3 176.7l2.9-2 .6 1.7z" fill-rule="evenodd"/>
</g>
<path d="M127.4 18h126.2M257 18h16M276.3 18h2.7M117.8 135.3l-6 4.9M85.5 151.9v2.6M85.5 157.9v10M85.5 171.3v21.7M134.8 172.9l-7.3 2.6M372.5 233.9h-13.4l-6.1 10.5-2.8-4.9h5.6M394.1 234h-3.5l-6.1 10.5-2.8-4.9" fill="none" stroke="#000" stroke-width=".19"/>
<g fill="none" stroke="#000" stroke-width=".25">
<path d="M124 18l3.4-.9v1.8zM253.6 17.1l3.4 .9-3.4 .9zM273 18l3.3-.9v1.8zM111.2 139.5l1.2 1.4-3.2 1.4zM84.6 154.5h1.8l-.9 3.4zM85.5 167.9l.9 3.4h-1.8zM124.3 176.7l2.9-2 .6 1.7zM80.5 183.6l3.5 .7"/>
<circle cx="82.2" cy="184" r="1.28"/>
</g>
<g font-size="9.8">
<text x="22.2" y="27.7">A</text>
<text x="22.7" y="234.5">A</text>
</g>
<g font-size="7">
<text x="90.6" y="36.3">Coupe A-A</text>
<text x="365.9" y="273.5">A3</text>
<text x="384.1" y="273.5">1</text>
<text x="400.6" y="273.5">1</text>
<text x="276.8" y="283.5">Premier support de lames</text>
<text x="385.1" y="283.5">1</text>
</g>
<text font-size="5.6" x="398.4" y="253">1:1</text>
<g font-size="4.9">
<text x="25.1" y="6.7">1</text>
<text x="77.6" y="6.7">2</text>
<text x="130.1" y="6.7">3</text>
<text x="182.6" y="6.7">4</text>
<text x="235.1" y="6.7">5</text>
<text x="287.6" y="6.7">6</text>
<text x="340.1" y="6.7">7</text>
<text x="392.6" y="6.7">8</text>
<text x="186.5" y="16.5">133</text>
<text x="258.6" y="16.5">15,95</text>
<text x="3.7" y="26.5">A</text>
<text x="207.9" y="24.3">40</text>
<text x="3.7" y="76">B</text>
<text x="300.9" y="76">Echelle 1:2</text>
<text x="81.1" y="101" transform="rotate(-69 81.1 101)">10x 36</text>
<text x="309.1" y="113" transform="rotate(-90 309.1 113)">35</text>
<text x="3.6" y="125.5">C</text>
<text x="112.1" y="138" transform="rotate(-38 112.1 138)">R 5</text>
<text x="299.2" y="132.9" transform="rotate(-90 299.2 132.9)">32,5</text>
<text x="164.8" y="154.1" transform="rotate(-48 164.8 154.1)">164,91</text>
<text x="128.5" y="173.6" transform="rotate(-20 128.5 173.6)">R 5</text>
<text x="3.6" y="175">D</text>
<text x="84" y="181.7" transform="rotate(-90 84 181.7)">10</text>
<text x="84" y="193" transform="rotate(-90 84 193)">2x</text>
<text x="3.7" y="224.5">E</text>
<text x="184.4" y="231.5">179,91</text>
<text x="184.4" y="239.6">194,91</text>
<text x="360.7" y="238.4">Ra 3,2</text>
<text x="49.2" y="245.1">16</text>
<text x="379.3" y="243.1">(</text>
<text x="392.2" y="243.1">)</text>
<text x="170.5" y="251.8">Tolérances Générales :</text>
<text x="170.5" y="257.3">ISO 2768-mK</text>
<text x="3.8" y="274">F</text>
</g>
<g font-size="4.9" fill="#800080">
<text x="20" y="176.6">2x M10</text>
<text x="295.8" y="186.4">10x M5</text>
</g>
<g font-size="2.5">
<text x="309.6" y="233.4">+0,4</text>
<text x="337.8" y="228.7">-0,4</text>
<text x="337.8" y="231.7">-0,6</text>
<text x="309.6" y="236.4">+0,2</text>
<text x="335.7" y="247.6">03/06/2022</text>
<text x="370.5" y="247.6">TURK</text>
<text x="290.5" y="268.9">EN AW-Al Mg3</text>
<text x="294.6" y="273.1">0.38 kg</text>
</g>
<g font-size="1.7">
<text x="315" y="251.6">Contrôlé</text>
<text x="315" y="247.3">Dessiné</text>
<text x="399.5" y="247.2">Echelle</text>
<text x="231" y="253.7">Mod.</text>
<text x="273" y="253.7">Mod.</text>
<text x="315" y="255.8">Conf aux norm</text>
<text x="315" y="260.1">Bon pour exéc.</text>
<text x="231" y="264.3">Sans nomenclature séparée</text>
<text x="231" y="268.6">Nomenclature sép de même N°</text>
<text x="271" y="268.6">Matiere</text>
<text x="315" y="268.6">Origine</text>
<text x="315" y="264.3">N° de commande</text>
<text x="367.3" y="267.6">Format</text>
<text x="382.1" y="267.6">Nb feuilles</text>
<text x="399" y="267.6">Feuille N°</text>
<text x="231" y="272.8">Nomenclature sép de N° diff</text>
<text x="271" y="272.8">Masse</text>
<text x="315" y="272.8">Remplace</text>
<text x="271" y="276.9">Dénomination</text>
<text x="365" y="276.9">N° de dessin</text>
</g>
</svg>
